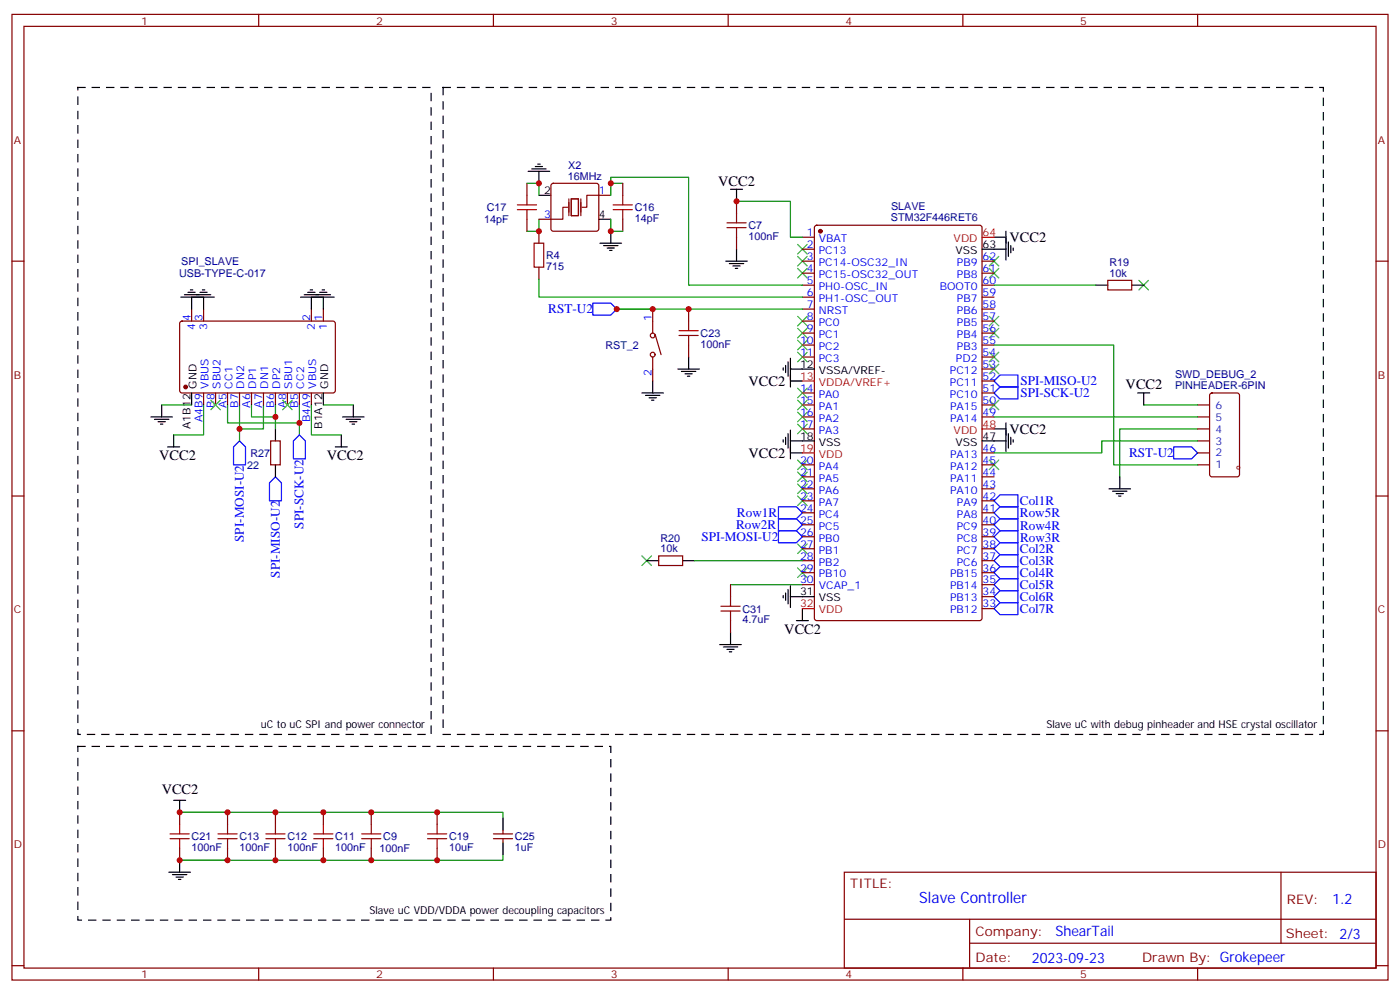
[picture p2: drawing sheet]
<svg xmlns="http://www.w3.org/2000/svg" width="412mm" height="292mm" viewBox="0 0 412 292" stroke-linecap="round" stroke-linejoin="round" font-family="sans-serif">
<g fill="none" stroke="#870000" stroke-width=".35">
<path d="M3.5 4.2h405.4v284.4h-405.4zM7.1 7.8h398.2v277.2h-398.2zM76.2 4.2v3.6M145.3 4.2v3.6M214.5 4.2v3.6M283.6 4.2v3.6M352.8 4.2v3.6M155.2 54v3.5M162.5 54.2l.5-.2h12.7l.5 .2 .2 .5v12.7l-.2 .5-.5 .2h-12.7l-.5-.2-.2-.5v-12.7zM176.4 57.5h3.5M183.4 54v3.5M217 59.3v3.5"/>
<path d="M3.5 76.9h3.6M155.2 64.6v3.5M158.7 68.1v3.5M158.7 78.7v3.5M158.7 64.6h3.6M183.4 64.6v3.5M217 69.8v3.6M236.4 76.9h3.5M236.4 69.8h3.5M236.4 73.4h3.5M240.1 66.5l.5-.2h48l.6 .5 .1 115.2-.5 .7h-48.2l-.7-.4v-115.3zM289.3 76.9h3.5"/>
<path d="M405.3 76.9h3.6M53.2 94.8l.4-.3 44.7 .1 .5 .6-.1 20.1-.6 .4-44.8-.1-.4-.6v-19.8zM56.4 91v3.5M60 91v3.5M91.7 91v3.5M95.2 91v3.5M192.3 91v7.1M193 98.4l1.7 6M202.8 91v3.5M236.4 80.4h3.5M236.4 84h3.5M236.4 87.5h3.5"/>
<path d="M236.4 91h3.5M236.4 94.5h3.5M236.4 98.1h3.5M289.3 80.4h3.5M289.3 84h3.5M289.3 87.5h3.5M289.3 91h3.5M289.3 94.5h3.5M289.3 98.1h3.5M326.3 82.5h7.1v2.9h-7.1zM60 115.7v3.5M63.5 115.7v3.5"/>
<path d="M67 115.7v3.5M70.6 115.7v3.5M74.1 115.7v3.5M77.6 115.7v3.5M81.1 115.7v3.5M84.7 115.7v3.5M88.2 115.7v3.5M91.7 115.7v3.5M192.3 105.1v7.1M202.8 101.6v3.5M236.4 101.6h3.5M236.4 105.1h3.5"/>
<path d="M236.4 115.7h3.5M236.4 119.2h3.5M289.3 101.6h3.5M289.3 105.1h3.5M289.3 115.7h3.5M289.3 119.2h3.5M289.3 112.2h3.5M289.3 108.7h3.5M352.8 119.2h3.5M356.5 115.9l.5-.2h7.4l.7 .4v23.6l-.4 .7h-7.7l-.6-.5-.1-23.5zM79.7 129.8h2.8v7.1h-2.8zM236.4 122.8h3.5"/>
<path d="M236.4 126.3h3.5M236.4 136.9h3.5M289.3 122.8h3.5M289.3 136.9h3.5M289.3 133.3h3.5M352.8 122.8h3.5M352.8 126.3h3.5M352.8 136.9h3.5M352.8 133.3h3.5M352.8 129.8h3.5M3.5 146h3.6M236.4 140.4h3.5"/>
<path d="M236.4 143.9h3.5M236.4 147.5h3.5M236.4 151h3.5M236.4 154.5h3.5M236.4 158h3.5M289.3 140.4h3.5M289.3 143.9h3.5M289.3 147.5h3.5M289.3 151h3.5M289.3 154.5h3.5M289.3 158h3.5M405.3 146h3.6"/>
<path d="M194 163.7h7.1v2.8h-7.1zM215.2 172.2v3.5M236.4 161.6h3.5M236.4 165.1h3.5M236.4 168.6h3.5M236.4 172.2h3.5M289.3 161.6h3.5M289.3 165.1h3.5M289.3 168.6h3.5M289.3 172.2h3.5M289.3 179.2h3.5M289.3 175.7h3.5"/>
<path d="M215.2 182.7v3.6M3.5 215.2h3.6M405.3 215.2h3.6M52.9 239.2v3.5M67 239.2v3.5M81.1 239.2v3.5M95.2 239.2v3.5M109.4 239.2v3.5M128.8 239.2v3.5M52.9 249.8v3.5M67 249.8v3.5M81.1 249.8v3.5"/>
<path d="M95.2 249.8v3.5M109.4 249.8v3.5M128.8 249.8v3.5M145.3 246.9h5.7M145.3 245.5h5.7M148.2 244.5v1M148.2 246.9v1.1M248.7 256.8h156.6v28.2h-156.6zM377.3 256.8v20.9M248.7 270.7h156.5M285.6 277.7h119.6M285.6 270.7v14.1"/>
<path d="M3.5 284.3h3.6M76.2 285v3.6M145.3 285v3.6M214.5 285v3.6M283.6 285v3.6M352.8 285v3.6M405.3 284.3h3.6"/>
<circle cx="192.3" cy="98.8" r=".71"/>
<circle cx="192.3" cy="104.4" r=".71"/>
</g>
<g fill="none" stroke="#3c3" stroke-width=".35">
<path d="M234.9 72l2.9 2.8M234.9 75.5l2.9 2.8M234.9 79l2.9 2.8M237.8 72l-2.9 2.8M237.8 75.5l-2.9 2.8M237.8 79l-2.9 2.8M291.4 75.5l2.8 2.8M291.4 79l2.8 2.8M294.2 79l-2.8 2.8M294.2 75.5l-2.8 2.8M234.9 96.7l2.9 2.8M234.9 93.1l2.9 2.9"/>
<path d="M237.8 96.7l-2.9 2.8M237.8 93.1l-2.9 2.9M291.4 93.1l2.8 2.9M291.4 96.7l2.8 2.8M294.2 93.1l-2.8 2.9M294.2 96.7l-2.8 2.8M335.5 82.5l2.8 2.9M338.3 82.5l-2.8 2.9M62.1 117.8l2.8 2.8M64.9 117.8l-2.8 2.8M83.3 117.8l2.8 2.8M86.1 117.8l-2.8 2.8"/>
<path d="M234.9 117.8l2.9 2.8M234.9 114.3l2.9 2.8M234.9 103.7l2.9 2.8M234.9 100.2l2.9 2.8M237.8 117.8l-2.9 2.8M237.8 114.3l-2.9 2.8M237.8 103.7l-2.9 2.8M237.8 100.2l-2.9 2.8M291.4 117.8l2.8 2.8M291.4 103.7l2.8 2.8M291.4 107.2l2.8 2.9M294.2 117.8l-2.8 2.8"/>
<path d="M294.2 103.7l-2.8 2.8M294.2 107.2l-2.8 2.9M234.9 139l2.9 2.8M234.9 135.5l2.9 2.8M234.9 124.9l2.9 2.8M234.9 121.4l2.9 2.8M237.8 139l-2.9 2.8M237.8 135.5l-2.9 2.8M237.8 124.9l-2.9 2.8M237.8 121.4l-2.9 2.8M291.4 135.5l2.8 2.8M294.2 135.5l-2.8 2.8"/>
<path d="M234.9 146l2.9 2.9M234.9 142.5l2.9 2.8M237.8 146l-2.9 2.9M237.8 142.5l-2.9 2.8M189.1 163.7l2.8 2.8M191.9 163.7l-2.8 2.8M234.9 167.2l2.9 2.8M234.9 160.2l2.9 2.8M237.8 167.2l-2.9 2.8M237.8 160.2l-2.9 2.8"/>
</g>
<g fill="none" stroke="#00f" stroke-width=".35">
<path d="M174.6 89.3h5.3l1.8 1.7-1.8 1.8h-5.3zM292.8 112.2l1.8-1.8h5.3v3.5h-5.3zM294.6 113.9h5.3v3.6h-5.3l-1.8-1.8zM70.6 129.8l1.7 1.8v5.3h-3.5v-5.3zM88.2 128.1l1.8 1.7v5.3h-3.6v-5.3zM345.7 131.6h5.3l1.8 1.7-1.8 1.8h-5.3zM81.1 140.4l1.8 1.8v5.3h-3.5v-5.3zM229.3 149.2h5.3l1.8 1.8-1.8 1.8h-5.3zM229.3 152.8h5.3l1.8 1.7-1.8 1.8h-5.3zM229.3 156.3h5.3l1.8 1.7-1.8 1.8h-5.3zM292.8 154.5l1.8-1.7h5.3v3.5h-5.3zM294.6 145.7h5.3v3.5h-5.3l-1.8-1.7z"/>
<path d="M294.6 156.3h5.3v3.5h-5.3l-1.8-1.8zM294.6 149.2h5.3v3.6h-5.3l-1.8-1.8zM292.8 161.6l1.8-1.8h5.3v3.5h-5.3zM292.8 168.6l1.8-1.7h5.3v3.5h-5.3zM292.8 175.7l1.8-1.8h5.3v3.5h-5.3zM294.6 163.3h5.3v3.6h-5.3l-1.8-1.8zM294.6 170.4h5.3v3.5h-5.3l-1.8-1.7zM294.6 177.4h5.3v3.6h-5.3l-1.8-1.8z"/>
</g>
<g fill="none" stroke="#000" stroke-width=".35">
<path d="M155.6 50.4h6.3M156.6 49.7h4.3M157.7 49h2.1M158.4 48.3h.7M158.7 57.5h3.6M158.7 50.4v3.6M215.2 55.7h3.5M217 55.7v3.6M176.4 64.6h3.5M176.7 71.6h6.4M177.8 72.3h4.2M178.9 73h2.1"/>
<path d="M179.6 73.7h.7M179.9 68.1v3.5M213.8 76.9h6.3M214.8 77.6h4.3M215.9 78.3h2.1M216.6 79h.7M217 73.4v3.5M289.3 73.4h7M292.8 69.8h3.5M296.3 68.1v8.5M297 71.3v4.2M297.7 72.3v2.1"/>
<path d="M298.4 73v.7M53.3 87.5h9.8M54.3 86.8h7.8M55.4 86.1h2.1M56.1 85.4h.7M56.4 87.5v3.5M58.9 86.1h2.1M59.6 85.4h.7M60 87.5v3.5M88.5 87.5h9.9M89.6 86.8h7.8M90.7 86.1h2.1"/>
<path d="M91.4 85.4h.7M91.7 87.5v3.5M94.2 86.1h2.1M94.9 85.4h.7M95.2 87.5v3.5M322.8 84h3.5M333.4 84h3.5M47.6 119.2v3.6M56.4 115.7v3.5M95.2 115.7v3.5M104.1 119.2v3.6M189.1 115.7h6.3"/>
<path d="M190.1 116.4h4.3M191.2 117.1h2.1M191.9 117.8h.7M192.3 112.2v3.5M199.7 108.7h6.3M200.7 109.4h4.3M201.8 110.1h2.1M202.5 110.8h.7M202.8 105.1v3.6M230.7 108.3v.7M231.4 107.6v2.1M232.1 106.5v4.3"/>
<path d="M232.8 112.2h3.6M232.8 105.5v8.4M232.8 108.7h7.1M335.1 115.7h3.6M336.9 115.7v3.5M44.4 122.8h6.4M45.5 123.5h4.2M46.6 124.2h2.1M47.3 124.9h.7M49.4 131.6h3.5M51.2 128.1v3.5M81.1 126.3v3.5"/>
<path d="M81.1 136.9v3.5M98.8 131.6h3.5M100.5 128.1v3.5M100.9 122.8h6.3M102 123.5h4.2M103 124.2h2.1M103.7 124.9h.7M230.7 129.5v.7M231.4 128.8v2.1M232.1 127.7v4.2M232.8 126.6v8.5M232.8 133.3h3.6"/>
<path d="M232.8 129.8h7.1M289.3 129.8h7M292.8 126.3h3.5M296.3 124.5v8.5M297 127.7v4.2M297.7 128.8v2.1M298.4 129.5v.7M326.7 143.9h6.3M327.7 144.6h4.3M328.8 145.3h2.1M329.5 146h.7M329.8 140.4v3.5"/>
<path d="M190.5 165.1h3.5M201.1 165.1h3.5M230.7 175.3v.7M231.4 174.6v2.1M232.1 173.6v4.2M232.8 172.5v6.4M232.8 175.7h7.1M236.4 179.2v3.5M212 189.8h6.4M213.1 190.5h4.2M214.1 191.2h2.2M214.8 191.9h.7"/>
<path d="M215.2 186.3v3.5M234.6 182.7h3.5M51.2 235.7h3.5M52.9 235.7v3.5M49.7 256.8h6.4M50.8 257.5h4.2M51.9 258.2h2.1M52.6 258.9h.7M52.9 253.3v3.5M148.2 240.9v3.6M148.2 248v3.5"/>
</g>
<g fill="none" stroke="#008700" stroke-width=".35">
<path d="M155.2 54h3.5v3.5M179.9 57.5v-5.3h22.9v31.8h33.6M179.9 54h3.5M217 59.3h15.8v10.5h3.6M158.7 64.6v3.5h-3.5M179.9 64.6v3.5h3.5M158.7 82.2v5.3h77.7M181.7 91h54.7M292.8 84h30M47.6 119.2h8.8M60 119.2v8.9h-8.8M67 119.2v5.3h21.2"/>
<path d="M70.6 119.2v7.1h7v-7.1M74.1 119.2v3.6h7M81.1 119.2v7.1M88.2 119.2v8.9M91.7 119.2v8.9h8.8M95.2 119.2h8.9M292.8 101.6h35.3v35.3h24.7M336.9 119.2h15.9M70.6 126.3v3.5M292.8 122.8h60M352.8 126.3h-23v14.1M352.8 129.8h-28.2v3.5h-31.8"/>
<path d="M204.6 165.1h31.8M215.2 172.2h21.2M67 239.2h-14.1h95.3v1.7M148.2 251.5v1.8h-95.3h14.1"/>
</g>
<g fill="none" stroke="#a10000" stroke-width=".35">
<path d="M155.2 57.5v2.8M183.4 57.5v2.8M152.4 61.7h5.6M152.4 60.3h5.6M155.2 61.7v2.9M157.3 71.6h2.9v7.1h-2.9zM180.6 61.7h5.7M180.6 60.3h5.7M183.4 61.7v2.9M214.1 65.6h5.7M214.1 67h5.7M217 62.8v2.8"/>
<path d="M217 67v2.8M200 97.4h5.7M200 98.8h5.7M202.8 94.5v2.9M202.8 98.8v2.8M212.4 178.5h5.6M212.4 179.9h5.6M215.2 175.7v2.8M215.2 179.9v2.8M50.1 245.5h5.6M50.1 246.9h5.6M52.9 242.7v2.8"/>
<path d="M52.9 246.9v2.9M64.2 245.5h5.6M64.2 246.9h5.6M67 242.7v2.8M67 246.9v2.9M78.3 245.5h5.7M78.3 246.9h5.7M81.1 242.7v2.8M81.1 246.9v2.9M92.4 245.5h5.7M92.4 246.9h5.7M95.2 242.7v2.8"/>
<path d="M95.2 246.9v2.9M106.5 245.5h5.7M106.5 246.9h5.7M109.4 242.7v2.8M109.4 246.9v2.9M125.9 245.5h5.7M125.9 246.9h5.7M128.8 242.7v2.8M128.8 246.9v2.9"/>
</g>
<g fill="#870000" stroke="#870000" stroke-width=".35">
<circle cx="241.7" cy="68.1" r=".53"/>
<circle cx="54.7" cy="113.9" r=".53"/>
</g>
<path d="M289.3 69.8h3.5M236.4 112.2h3.5M236.4 133.3h3.5M289.3 126.3h3.5M236.4 179.2h3.5" fill="none" stroke="#f00" stroke-width=".35"/>
<path d="M167.6 58.6v4.9M168.3 58.6h2.1v4.9h-2.1zM171.1 58.6v4.9M176.4 57.5h-3.5v3.5h-1.5M167.2 61h-1.4v3.6h-3.5" fill="none" stroke="#870012" stroke-width=".35"/>
<path d="M22.9 25.8h104.1v190.5h-104.1zM130.5 25.8h259.3v190.5h-259.3zM22.9 219.8h157v51.1h-157z" fill="none" stroke="#000" stroke-width=".35" stroke-dasharray="2.1 2.1"/>
<g fill="#c00">
<circle cx="52.9" cy="253.3" r=".88"/>
<circle cx="52.9" cy="239.2" r=".88"/>
<circle cx="67" cy="253.3" r=".88"/>
<circle cx="81.1" cy="253.3" r=".88"/>
<circle cx="95.3" cy="253.3" r=".88"/>
<circle cx="109.4" cy="253.3" r=".88"/>
<circle cx="67" cy="239.2" r=".88"/>
<circle cx="81.1" cy="239.2" r=".88"/>
<circle cx="95.3" cy="239.2" r=".88"/>
<circle cx="109.4" cy="239.2" r=".88"/>
<circle cx="158.8" cy="68.1" r=".88"/>
<circle cx="179.9" cy="54" r=".88"/>
<circle cx="179.9" cy="68.1" r=".88"/>
<circle cx="158.8" cy="54" r=".88"/>
<circle cx="202.8" cy="91" r=".88"/>
<circle cx="192.3" cy="91" r=".88"/>
<circle cx="181.7" cy="91" r=".88"/>
<circle cx="128.8" cy="239.2" r=".88"/>
<circle cx="128.8" cy="253.3" r=".88"/>
<circle cx="217" cy="59.3" r=".88"/>
<circle cx="81.1" cy="122.8" r=".88"/>
<circle cx="88.2" cy="124.5" r=".88"/>
<circle cx="70.6" cy="126.3" r=".88"/>
</g>
<text font-size="4.6" fill="#00f" x="270.8" y="265.8">Slave Controller</text>
<g font-size="4.2">
<text x="211.6" y="54.6">VCC2</text>
<text x="297.4" y="71.3">VCC2</text>
<text x="220.5" y="113.6">VCC2</text>
<text x="331.6" y="114.7">VCC2</text>
<text x="297.4" y="127.7">VCC2</text>
<text x="46.9" y="135.5">VCC2</text>
<text x="96.3" y="135.5">VCC2</text>
<text x="220.5" y="134.8">VCC2</text>
<text x="231" y="186.6">VCC2</text>
<text x="47.6" y="233.9">VCC2</text>
</g>
<g font-size="4.2" fill="#00f">
<text x="392.5" y="266.1">1.2</text>
<text x="310.9" y="275.6">ShearTail</text>
<text x="304" y="283.4">2023-09-23</text>
</g>
<g font-size="3.9" fill="#00f">
<text x="161.5" y="92.3">RST-U2</text>
<text x="300.6" y="113.4">SPI-MISO-U2</text>
<text x="300.6" y="116.9">SPI-SCK-U2</text>
<text x="332.6" y="134.6">RST-U2</text>
<text x="300.4" y="148.7">Col1R</text>
<text x="89.5" y="155.7" transform="rotate(-90 89.5 155.7)">SPI-SCK-U2</text>
<text x="216.8" y="155.7">Row2R</text>
<text x="217.1" y="152.2">Row1R</text>
<text x="300.4" y="152.2">Row5R</text>
<text x="300.5" y="155.9">Row4R</text>
<text x="71.8" y="159.5" transform="rotate(-90 71.8 159.5)">SPI-MOSI-U2</text>
<text x="206.6" y="159.3">SPI-MOSI-U2</text>
<text x="300.5" y="159.4">Row3R</text>
<text x="300.4" y="162.8">Col2R</text>
<text x="300.4" y="166.4">Col3R</text>
<text x="82.4" y="170.1" transform="rotate(-90 82.4 170.1)">SPI-MISO-U2</text>
<text x="300.4" y="169.9">Col4R</text>
<text x="300.4" y="173.4">Col5R</text>
<text x="300.4" y="176.9">Col6R</text>
<text x="300.4" y="180.5">Col7R</text>
</g>
<g font-size="3.9" fill="#800">
<text x="250.5" y="261.4">TITLE:</text>
<text x="379.1" y="266.1">REV:</text>
<text x="287.4" y="275.6">Company:</text>
<text x="378.7" y="276.2">Sheet: 2/3</text>
<text x="287.4" y="283.3">Date:</text>
<text x="336.4" y="283.4">Drawn By: Grokepeer</text>
</g>
<g font-size="3.2" fill="#800">
<text x="41.6" y="7.2">1</text>
<text x="110.8" y="7.2">2</text>
<text x="179.9" y="7.2">3</text>
<text x="249.1" y="7.2">4</text>
<text x="318.2" y="7.2">5</text>
<text x="4.1" y="42.3">A</text>
<text x="405.9" y="42.3">A</text>
<text x="4.1" y="111.5">B</text>
<text x="405.9" y="111.5">B</text>
<text x="4.1" y="180.6">C</text>
<text x="405.9" y="180.6">C</text>
<text x="4.1" y="249.8">D</text>
<text x="405.9" y="249.8">D</text>
<text x="41.6" y="288">1</text>
<text x="110.8" y="288">2</text>
<text x="179.9" y="288">3</text>
<text x="249.1" y="288">4</text>
<text x="318.2" y="288">5</text>
</g>
<g font-size="3.2" fill="#000080">
<text x="167.2" y="52.9">16MHz</text>
<text x="167.4" y="49.7">X2</text>
<text x="142.6" y="65.7">14pF</text>
<text x="143.4" y="62.2">C17</text>
<text x="187" y="65.4">14pF</text>
<text x="187" y="62.2">C16</text>
<text x="262.5" y="65.1">STM32F446RET6</text>
<text x="262.5" y="62">SLAVE</text>
<text x="220.5" y="70.6">100nF</text>
<text x="220.5" y="67.5">C7</text>
<text x="160.9" y="76.3">R4</text>
<text x="52.8" y="81.7">USB-TYPE-C-017</text>
<text x="53.4" y="78.1">SPI_SLAVE</text>
<text x="160.9" y="79.5">715</text>
<text x="326.8" y="81.5">10k</text>
<text x="326.8" y="78.3">R19</text>
<text x="206.4" y="99.2">C23</text>
<text x="178.3" y="102.8">RST_2</text>
<text x="206.4" y="102.4">100nF</text>
<text x="346.2" y="111.3">SWD_DEBUG_2</text>
<text x="346.2" y="114.7">PINHEADER-6PIN</text>
<text x="73.7" y="134.5">R27</text>
<text x="72.8" y="138">22</text>
<text x="194.5" y="159.5">R20</text>
<text x="194.5" y="162.6">10k</text>
<text x="218.7" y="183.5">4.7uF</text>
<text x="218.7" y="180.4">C31</text>
<text x="56.4" y="250.5">100nF</text>
<text x="56.4" y="247.4">C21</text>
<text x="70.6" y="250.6">100nF</text>
<text x="70.6" y="247.4">C13</text>
<text x="84.7" y="250.5">100nF</text>
<text x="84.7" y="247.4">C12</text>
<text x="98.8" y="250.5">100nF</text>
<text x="98.8" y="247.4">C11</text>
<text x="111.7" y="250.9">100nF</text>
<text x="112.9" y="247.4">C9</text>
<text x="132.3" y="250.6">10uF</text>
<text x="132.3" y="247.4">C19</text>
<text x="151.7" y="250.6">1uF</text>
<text x="151.7" y="247.4">C25</text>
</g>
<g font-size="3.2">
<text x="160.3" y="57.1">2</text>
<text x="176.4" y="64.2">4</text>
<text x="281.5" y="74.8">VSS</text>
<text x="289.5" y="73">63</text>
<text x="235.7" y="108.3">12</text>
<text x="241.2" y="110.1">VSSA/VREF-</text>
<text x="57.9" y="114.4" transform="rotate(-90 57.9 114.4)">GND</text>
<text x="96.7" y="114.4" transform="rotate(-90 96.7 114.4)">GND</text>
<text x="56.1" y="126.3" transform="rotate(-90 56.1 126.3)">A1B12</text>
<text x="94.9" y="126.3" transform="rotate(-90 94.9 126.3)">B1A12</text>
<text x="235.7" y="129.5">18</text>
<text x="241.2" y="131.2">VSS</text>
<text x="281.5" y="131.2">VSS</text>
<text x="289.5" y="129.5">47</text>
<text x="235.7" y="175.3">31</text>
<text x="241.2" y="177.1">VSS</text>
<text x="76.9" y="214.5">uC to uC SPI and power connector</text>
<text x="308.2" y="214.5">Slave uC with debug pinheader and HSE crystal oscillator</text>
<text x="108.8" y="269.2">Slave uC VDD/VDDA power decoupling capacitors</text>
</g>
<g font-size="3.2" fill="#00f">
<text x="176.4" y="57.1">1</text>
<text x="160.3" y="64.2">3</text>
<text x="237.7" y="69.5">1</text>
<text x="241.2" y="71.3">VBAT</text>
<text x="237.7" y="73">2</text>
<text x="237.7" y="76.6">3</text>
<text x="241.2" y="74.8">PC13</text>
<text x="289.5" y="76.6">62</text>
<text x="237.7" y="80.1">4</text>
<text x="237.7" y="83.6">5</text>
<text x="241.2" y="78.3">PC14-OSC32_IN</text>
<text x="241.2" y="81.8">PC15-OSC32_OUT</text>
<text x="281.9" y="81.8">PB8</text>
<text x="281.9" y="78.3">PB9</text>
<text x="289.5" y="83.6">60</text>
<text x="289.5" y="80.1">61</text>
<text x="237.7" y="87.1">6</text>
<text x="241.2" y="85.4">PH0-OSC_IN</text>
<text x="241.2" y="88.9">PH1-OSC_OUT</text>
<text x="276.8" y="85.4">BOOT0</text>
<text x="281.9" y="88.9">PB7</text>
<text x="289.5" y="87.1">59</text>
<text x="56.1" y="94.5" transform="rotate(-90 56.1 94.5)">4</text>
<text x="59.6" y="94.5" transform="rotate(-90 59.6 94.5)">3</text>
<text x="91.4" y="94.5" transform="rotate(-90 91.4 94.5)">2</text>
<text x="94.9" y="94.5" transform="rotate(-90 94.9 94.5)">1</text>
<text x="191.9" y="94.5" transform="rotate(-90 191.9 94.5)">1</text>
<text x="237.7" y="90.7">7</text>
<text x="237.7" y="94.2">8</text>
<text x="241.2" y="92.4">NRST</text>
<text x="241.2" y="96">PC0</text>
<text x="281.9" y="96">PB5</text>
<text x="281.9" y="92.4">PB6</text>
<text x="289.5" y="94.2">57</text>
<text x="289.5" y="90.7">58</text>
<text x="57.5" y="97.3" transform="rotate(-90 57.5 97.3)">4</text>
<text x="61" y="97.3" transform="rotate(-90 61 97.3)">3</text>
<text x="92.8" y="97.3" transform="rotate(-90 92.8 97.3)">2</text>
<text x="96.3" y="97.3" transform="rotate(-90 96.3 97.3)">1</text>
<text x="235.7" y="101.2">10</text>
<text x="237.7" y="97.7">9</text>
<text x="241.2" y="99.5">PC1</text>
<text x="281.9" y="99.5">PB4</text>
<text x="289.5" y="101.2">55</text>
<text x="289.5" y="97.7">56</text>
<text x="235.7" y="104.8">11</text>
<text x="241.2" y="103">PC2</text>
<text x="241.2" y="106.5">PC3</text>
<text x="281.6" y="106.5">PD2</text>
<text x="281.9" y="103">PB3</text>
<text x="289.5" y="104.8">54</text>
<text x="191.9" y="110.7" transform="rotate(-90 191.9 110.7)">2</text>
<text x="279.8" y="113.6">PC11</text>
<text x="279.8" y="110.1">PC12</text>
<text x="289.5" y="111.8">52</text>
<text x="289.5" y="108.3">53</text>
<text x="61.4" y="114.4" transform="rotate(-90 61.4 114.4)">VBUS</text>
<text x="64.9" y="114.4" transform="rotate(-90 64.9 114.4)">SBU2</text>
<text x="68.4" y="114.4" transform="rotate(-90 68.4 114.4)">CC1</text>
<text x="72" y="114.4" transform="rotate(-90 72 114.4)">DN2</text>
<text x="75.5" y="114.4" transform="rotate(-90 75.5 114.4)">DP1</text>
<text x="79" y="114.4" transform="rotate(-90 79 114.4)">DN1</text>
<text x="82.5" y="114.4" transform="rotate(-90 82.5 114.4)">DP2</text>
<text x="86.1" y="114.4" transform="rotate(-90 86.1 114.4)">SBU1</text>
<text x="89.6" y="114.4" transform="rotate(-90 89.6 114.4)">CC2</text>
<text x="93.1" y="114.4" transform="rotate(-90 93.1 114.4)">VBUS</text>
<text x="235.7" y="115.4">14</text>
<text x="235.7" y="118.9">15</text>
<text x="241.2" y="117.1">PA0</text>
<text x="279.8" y="117.1">PC10</text>
<text x="289.5" y="118.9">50</text>
<text x="289.5" y="115.4">51</text>
<text x="59.6" y="124.3" transform="rotate(-90 59.6 124.3)">A4B9</text>
<text x="63.1" y="120.1" transform="rotate(-90 63.1 120.1)">B8</text>
<text x="66.7" y="120.1" transform="rotate(-90 66.7 120.1)">A5</text>
<text x="70.2" y="120.1" transform="rotate(-90 70.2 120.1)">B7</text>
<text x="73.7" y="120.1" transform="rotate(-90 73.7 120.1)">A6</text>
<text x="77.3" y="120.1" transform="rotate(-90 77.3 120.1)">A7</text>
<text x="80.8" y="120.1" transform="rotate(-90 80.8 120.1)">B6</text>
<text x="84.3" y="120.1" transform="rotate(-90 84.3 120.1)">A8</text>
<text x="87.8" y="120.1" transform="rotate(-90 87.8 120.1)">B5</text>
<text x="91.4" y="124.3" transform="rotate(-90 91.4 124.3)">B4A9</text>
<text x="235.7" y="122.4">16</text>
<text x="235.7" y="125.9">17</text>
<text x="241.2" y="120.6">PA1</text>
<text x="241.2" y="124.2">PA2</text>
<text x="279.9" y="124.2">PA14</text>
<text x="279.9" y="120.6">PA15</text>
<text x="289.5" y="122.4">49</text>
<text x="241.2" y="127.7">PA3</text>
<text x="235.7" y="136.5">20</text>
<text x="279.9" y="134.8">PA13</text>
<text x="289.5" y="136.5">45</text>
<text x="289.5" y="133">46</text>
<text x="235.7" y="140.1">21</text>
<text x="235.7" y="143.6">22</text>
<text x="241.2" y="138.3">PA4</text>
<text x="241.2" y="141.8">PA5</text>
<text x="279.9" y="141.8">PA11</text>
<text x="279.9" y="138.3">PA12</text>
<text x="289.5" y="143.6">43</text>
<text x="289.5" y="140.1">44</text>
<text x="235.7" y="147.1">23</text>
<text x="241.2" y="145.3">PA6</text>
<text x="241.2" y="148.9">PA7</text>
<text x="279.9" y="145.3">PA10</text>
<text x="281.9" y="148.9">PA9</text>
<text x="289.5" y="147.1">42</text>
<text x="235.7" y="150.6">24</text>
<text x="235.7" y="154.2">25</text>
<text x="241.2" y="152.4">PC4</text>
<text x="241.2" y="155.9">PC5</text>
<text x="281.8" y="155.9">PC9</text>
<text x="281.9" y="152.4">PA8</text>
<text x="289.5" y="154.2">40</text>
<text x="289.5" y="150.6">41</text>
<text x="235.7" y="157.7">26</text>
<text x="235.7" y="161.2">27</text>
<text x="241.2" y="159.5">PB0</text>
<text x="281.8" y="159.5">PC8</text>
<text x="289.5" y="161.2">38</text>
<text x="289.5" y="157.7">39</text>
<text x="235.7" y="164.7">28</text>
<text x="241.2" y="163">PB1</text>
<text x="241.2" y="166.5">PB2</text>
<text x="281.8" y="166.5">PC6</text>
<text x="281.8" y="163">PC7</text>
<text x="289.5" y="164.7">37</text>
<text x="235.7" y="168.3">29</text>
<text x="235.7" y="171.8">30</text>
<text x="241.2" y="170">PB10</text>
<text x="241.2" y="173.6">VCAP_1</text>
<text x="279.9" y="173.6">PB14</text>
<text x="279.9" y="170">PB15</text>
<text x="289.5" y="171.8">35</text>
<text x="289.5" y="168.3">36</text>
<text x="279.9" y="177.1">PB13</text>
<text x="289.5" y="178.9">33</text>
<text x="289.5" y="175.3">34</text>
<text x="279.9" y="180.6">PB12</text>
</g>
<g font-size="3.2" fill="#f00">
<text x="280.9" y="71.3">VDD</text>
<text x="289.5" y="69.5">64</text>
<text x="235.7" y="111.8">13</text>
<text x="241.2" y="113.6">VDDA/VREF+</text>
<text x="289.5" y="125.9">48</text>
<text x="280.9" y="127.7">VDD</text>
<text x="235.7" y="133">19</text>
<text x="241.2" y="134.8">VDD</text>
<text x="235.7" y="178.9">32</text>
<text x="241.2" y="180.6">VDD</text>
</g>
<g font-size="3.2" fill="#03c">
<text x="358.1" y="123.8">5</text>
<text x="358.1" y="120.3">6</text>
<text x="358.1" y="130.9">3</text>
<text x="358.1" y="127.4">4</text>
<text x="358.1" y="137.9">1</text>
<text x="358.1" y="134.4">2</text>
</g>
</svg>
